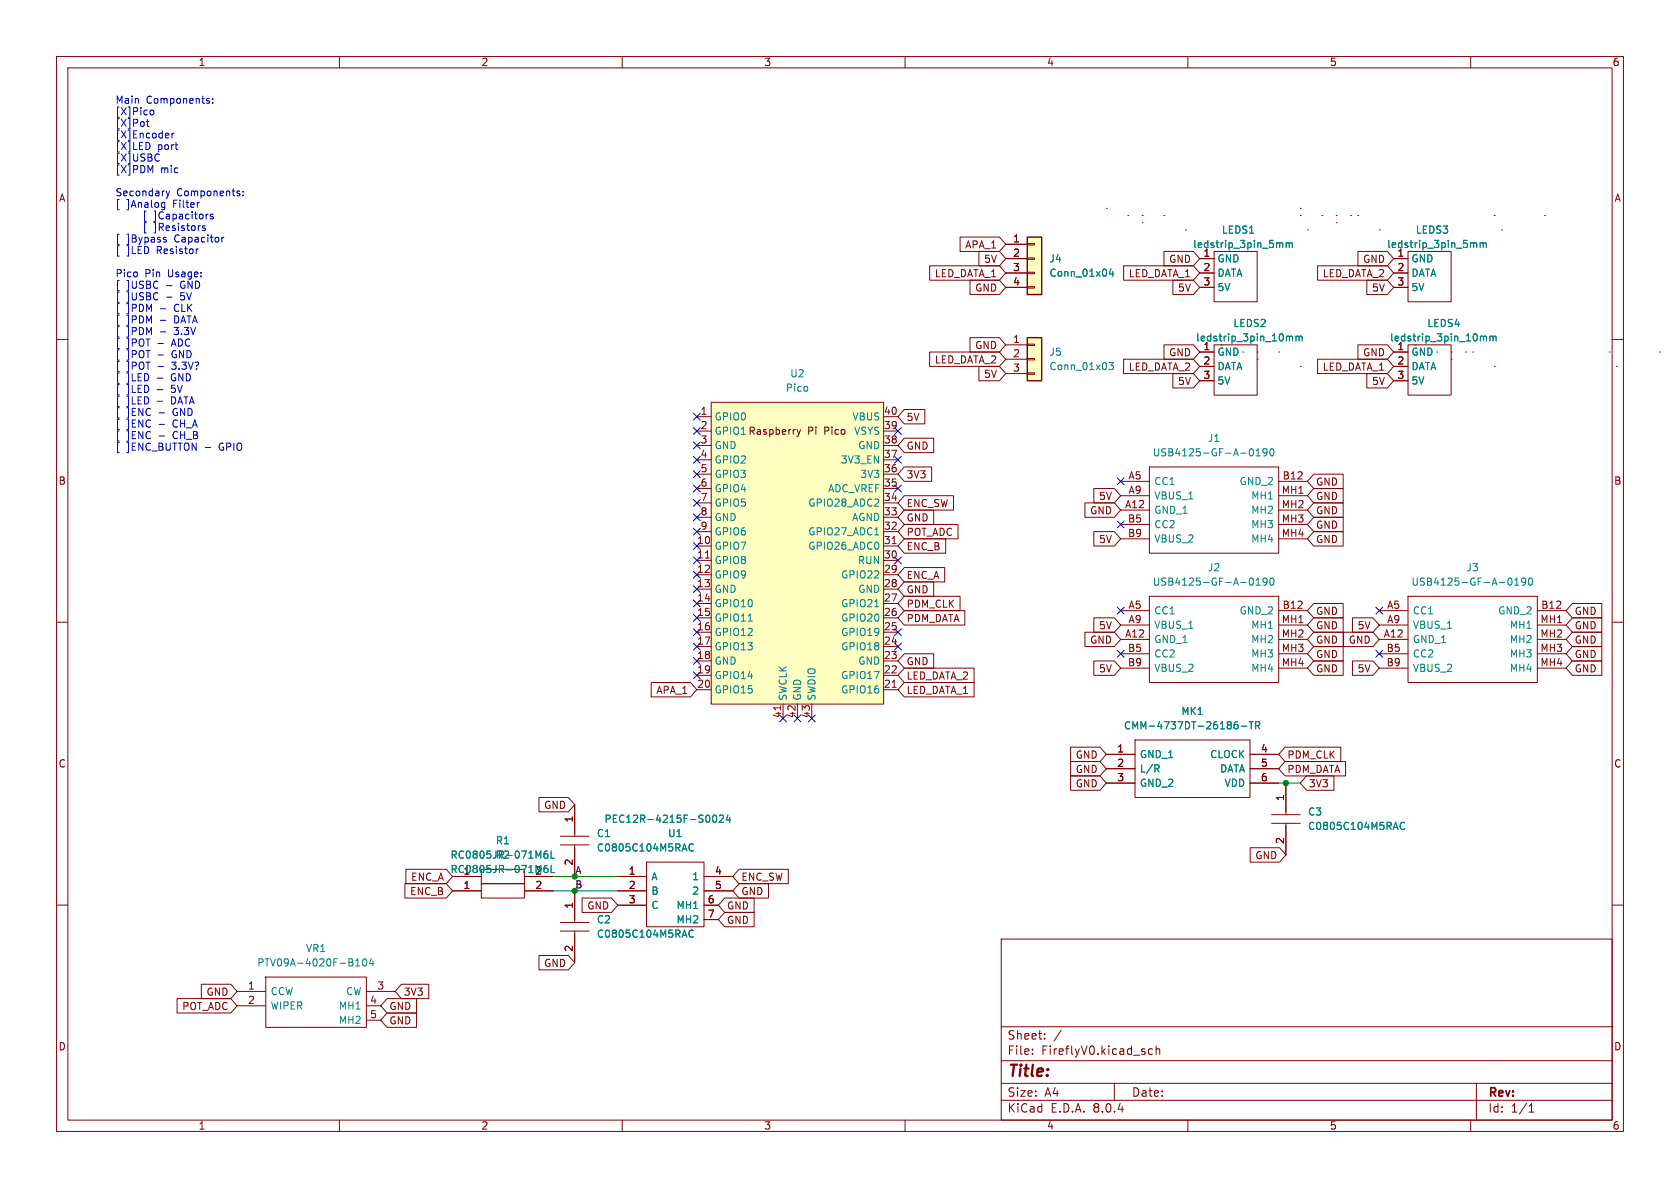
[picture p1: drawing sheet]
<svg xmlns="http://www.w3.org/2000/svg" width="297mm" height="210mm" viewBox="0 0 297 210" stroke-linecap="round" stroke-linejoin="round" font-family="sans-serif">
<g fill="none" stroke="#840000" stroke-width=".18">
<path d="M10 10h277v190h-277zM12 12h273v186h-273zM60 10v2M110 10v2M160 10v2M210 10v2M260 10v2M10 60h2M285 60h2M10 110h2M198.1 113h5.1M198.1 108h5.1"/>
<path d="M198.1 110.5h5.1M198.1 115.6h5.1M198.1 118.1h5.1M203.2 105.4h22.9v15.3h-22.9zM226.1 113h5M226.1 108h5M226.1 110.5h5M226.1 115.6h5M226.1 118.1h5M243.8 113h5.1M243.8 108h5.1M243.8 110.5h5.1"/>
<path d="M243.8 115.6h5.1M243.8 118.1h5.1M248.9 105.4h22.9v15.3h-22.9zM271.8 113h5.1M271.8 108h5.1M271.8 110.5h5.1M271.8 115.6h5.1M271.8 118.1h5.1M285 110h2M195.6 133.4h5.1M195.6 135.9h5.1M195.6 138.4h5.1"/>
<path d="M200.7 130.8h20.3v10.2h-20.3zM221 133.4h5.1M221 135.9h5.1M221 138.4h5.1M227.3 138.4v5.6M10 160h2M224.8 144h5.1M224.8 145.5h5.1M227.3 145.5v5.6M285 160h2M177 166h108v32h-108zM60 198v2"/>
<path d="M110 198v2M160 198v2M177 194.5h108M177 191.5h108M177 187.5h108M177 181.5h108M182.5 186.3v.1M182.5 185.5v.1M184.7 183.6v.1M184.7 182.8v.1M187.6 182.1l-1.3 2M197 191.5v3"/>
<path d="M203.7 185.5l-.4-.1-.3 .3v.4l.2 .2h.5M204.4 185.5l.2-.1 .4 .1v.9M204.4 184.9v1.5M210 198v2M260 198v2M261 191.5v6.5M270.3 196.6h.9M270.3 195.5l.4-.4v1.5"/>
</g>
<g fill="none" stroke="#008484" stroke-width=".18">
<path d="M221.2 102.2a.68 .68 0 0 1 .4 .6 .68 .68 0 0 1-.4 .6M222.1 103.4h.7M222.1 102.5l.3-.3v1.2M224 102.7l-.2 .3-.4-.1-.1-.2 .1-.5h.4l.1 .1a.84 .84 0 0 1-.3 1.1h-.2M224.6 102.3l.2-.1a.68 .68 0 0 1 .4 .6 .68 .68 0 0 1-.4 .6l-.2-.1-.1-.3zM266.9 102.2a.68 .68 0 0 1 .4 .6 .68 .68 0 0 1-.4 .6M267.8 103.4h.7M267.8 102.5l.4-.3v1.2M269.7 102.7l-.2 .3-.4-.1-.1-.2v-.3l.2-.2h.4l.1 .2a.84 .84 0 0 1-.3 1h-.3M270.4 102.2h.1a.68 .68 0 0 1 .5 .6 .68 .68 0 0 1-.5 .6 .85 .85 0 0 1-.1-1.2zM204.5 135.9l.4 .6M204.7 135.2l.2 .2-.1 .3-.1 .2"/>
<path d="M218.5 127.6h.3M218.7 128.1l.2 .2v.3l-.2 .2M219.4 128.4h1M220.8 127.6h.8M221.2 127.6v1.2M222 128.2h.6l.1-.2-.1-.3-.6-.1v1.2M222.3 128.2l.4 .6M248.3 145.5a.6 .6 0 0 0-.8 .4 .6 .6 0 0 0 .6 .7l.2-.1"/>
</g>
<path d="M181.6 59.7h2.5v7.6h-2.5z" fill="#ffffc2"/>
<path d="M177.8 61h3.8M177.8 63.5h3.8M177.8 66h3.8M181.6 65.9h1.3v.3h-1.3zM181.6 63.4h1.3v.2h-1.3zM181.6 60.8h1.3v.3h-1.3z" fill="none" stroke="#840000" stroke-width=".18"/>
<path d="M181.6 59.7h2.5v7.6h-2.5z" fill="none" stroke="#840000" stroke-width=".25"/>
<path d="M196.1 64.1h.7l-.4 .5 .4 .1v.5l-.2 .1-.5-.1" fill="none" stroke="#008484" stroke-width=".18"/>
<path d="M181.6 41.9h2.5v10.2h-2.5z" fill="#ffffc2"/>
<g fill="none" stroke="#840000" stroke-width=".18">
<path d="M195.6 36.8h.1M199.4 38.1h.1M201.9 39.4h.1M201.9 38.1h.1M205.7 38.1h.1M229.9 38.1h.1M229.9 36.8h.1M233.7 38.1h.1M236.2 39.4h.1M236.2 38.1h.1M238.8 38.1h.1M240 38.1h.1"/>
<path d="M264.2 38.1h.1M273 38.1h.1M177.8 43.2h3.8M177.8 45.7h3.8M177.8 48.3h3.8M177.8 50.8h3.8M181.6 50.7h1.3v.2h-1.3zM181.6 48.1h1.3v.3h-1.3zM181.6 45.6h1.3v.2h-1.3zM181.6 43.1h1.3v.2h-1.3zM209.5 40.6h.1M212.1 45.7h2.5"/>
<path d="M212.1 48.3h2.5M212.1 50.8h2.5M214.6 44.5h7.6v8.8h-7.6zM231.1 40.6h.1M243.8 40.6h.1M246.4 45.7h2.5M246.4 48.3h2.5M246.4 50.8h2.5M248.9 44.5h7.6v8.8h-7.6zM265.4 40.6h.1M212.1 62.2h2.5M212.1 64.8h2.5"/>
<path d="M212.1 67.3h2.5M214.6 61h7.6v8.9h-7.6zM219.7 62.2h.1M222.2 63.5h.1M222.2 62.2h.1M226.1 62.2h.1M229.9 64.8h.1M246.4 62.2h2.5M246.4 64.8h2.5M246.4 67.3h2.5M248.9 61h7.6v8.9h-7.6zM254 62.2h.1"/>
<path d="M256.5 63.5h.1M256.5 62.2h.1M259.1 62.2h.1M260.3 62.2h.1M264.2 64.8h.1M284.5 62.2h.1M285.7 64.8h.1M293.4 62.2h.1M198.1 90.2h5.1M198.1 85.1h5.1M198.1 87.6h5.1M198.1 92.7h5.1"/>
<path d="M198.1 95.3h5.1M203.2 82.6h22.9v15.2h-22.9zM226.1 90.2h5M226.1 85.1h5M226.1 87.6h5M226.1 92.7h5M226.1 95.3h5"/>
</g>
<path d="M181.6 41.9h2.5v10.2h-2.5z" fill="none" stroke="#840000" stroke-width=".25"/>
<g fill="none" stroke="#008484" stroke-width=".18">
<path d="M196.4 47.5l-.3 .9h.8M196.7 48v.8M226.2 43.1l.2-.2 .3 .1 .1 .8M227.4 43l.3-.1 .2 .2M227.4 42.9v.9M227.8 59.4l.2 .2M227.9 43.1l.2-.2 .3 .1 .1 .8M227.9 43.1v.7M228 59.6v.7M228 59.6l.1-.2 .3 .1 .1 .8M229.1 59.5l.4-.1 .2 .2M229.1 59.4v.9"/>
<path d="M229.7 59.6l.1-.2 .3 .1 .1 .8M229.7 59.6v.7M260.5 43.1l.2-.2 .3 .1 .1 .8M261.7 43l.3-.1 .2 .2M261.7 42.9v.9M261.9 59.4l.4 .2M262.2 43.1l.2-.2 .3 .1 .1 .8M262.2 43.1v.7M262.3 59.6l.1-.2 .3 .1 .1 .8M262.3 59.6v.7M263.4 59.5l.4-.1 .1 .2M263.4 59.4v.9"/>
<path d="M263.9 59.6l.2-.2 .3 .1 .1 .8M263.9 59.6v.7M221.2 79.3a.68 .68 0 0 1 .4 .7 .68 .68 0 0 1-.4 .6M222.1 79.7l.3-.4v1.3M224 79.9l-.2 .2-.4-.1-.1-.1 .1-.5 .4-.1 .1 .1a.84 .84 0 0 1-.3 1.2h-.2M224.6 79.4l.2-.1a.68 .68 0 0 1 .4 .7 .68 .68 0 0 1-.4 .6l-.2-.1-.1-.4zM222.1 80.6h.7"/>
</g>
<path d="M125.7 71.1h30.5v53.4h-30.5z" fill="#ffffc2"/>
<g fill="none" stroke="#840000" stroke-width=".18">
<path d="M164.3 47h12.4l1.1 1.3-1.1 1.2h-12.4zM169.7 41.9h7l1.1 1.3-1.1 1.3h-7zM171.5 49.5h5.2l1.1 1.3-1.1 1.3h-5.2zM171.5 59.7h5.2l1.1 1.3-1.1 1.2h-5.2zM173.1 44.4h3.6l1.1 1.3-1.1 1.3h-3.6zM177.8 45.7h3.8M177.8 48.3h3.8M177.8 50.8h3.8M177.8 43.2h3.8M198.6 47h12.4l1.1 1.3-1.1 1.2h-12.4zM205.8 44.4h5.2l1.1 1.3-1.1 1.3h-5.2zM207.3 49.5h3.7l1.1 1.3-1.1 1.3h-3.7z"/>
<path d="M212.1 45.7h2.5M212.1 48.3h2.5M212.1 50.8h2.5M232.9 47h12.4l1.1 1.3-1.1 1.2h-12.4zM240.1 44.4h5.2l1.1 1.3-1.1 1.3h-5.2zM241.6 49.5h3.7l1.1 1.3-1.1 1.3h-3.7zM246.4 45.7h2.5M246.4 48.3h2.5M246.4 50.8h2.5M123.2 73.7h2.5M123.2 76.2h2.5M123.2 78.7h2.5"/>
<path d="M125.7 71.1h30.5v53.4h-30.5zM140.9 75.9l.3 .9M141.2 76.8l-.3 .4M141.5 75.9l-.3 .9M156.2 73.7h2.5M156.2 76.2h2.5M156.2 78.7h2.5M159.9 72.4h3.6v2.5h-3.6l-1.2-1.2zM159.9 77.5h5.2v2.5h-5.2l-1.2-1.3zM164.3 62.2h12.4l1.1 1.3-1.1 1.3h-12.4zM173.1 64.8h3.6l1.1 1.2-1.1 1.3h-3.6zM198.6 63.5h12.4l1.1 1.3-1.1 1.2h-12.4z"/>
<path d="M205.8 61h5.2l1.1 1.2-1.1 1.3h-5.2zM207.3 66h3.7l1.1 1.3-1.1 1.3h-3.7zM212.1 62.2h2.5M212.1 64.8h2.5M212.1 67.3h2.5M232.9 63.5h12.4l1.1 1.3-1.1 1.2h-12.4zM240.1 61h5.2l1.1 1.2-1.1 1.3h-5.2zM241.6 66h3.7l1.1 1.3-1.1 1.3h-3.7zM246.4 62.2h2.5M246.4 64.8h2.5M246.4 67.3h2.5M123.2 96.5h2.5"/>
<path d="M123.2 99.1h2.5M123.2 94h2.5M123.2 91.4h2.5M123.2 88.9h2.5M123.2 86.4h2.5M123.2 83.8h2.5M123.2 81.3h2.5M124.7 98.6h.7M156.2 96.5h2.5M156.2 99.1h2.5M156.2 94h2.5M156.2 91.4h2.5"/>
<path d="M156.2 88.9h2.5M156.2 86.4h2.5M156.2 83.8h2.5M156.2 81.3h2.5M157.7 96.1h.7M159.9 92.7h9.5v2.6h-9.5l-1.2-1.3zM159.9 87.6h8.7v2.6h-8.7l-1.2-1.3zM159.9 90.2h5.2v2.5h-5.2l-1.2-1.3zM159.9 95.2h7.3v2.6h-7.3l-1.2-1.3zM159.9 82.5h4.8v2.6h-4.8l-1.2-1.3zM191.8 88.9h5.2l1.1 1.3-1.1 1.2h-5.2zM193.4 86.4h3.6l1.1 1.2-1.1 1.3h-3.6z"/>
<path d="M193.4 94h3.6l1.1 1.3-1.1 1.2h-3.6zM232.3 86.4h5.2v2.5h-5.2l-1.2-1.3zM232.3 83.8h5.2v2.6h-5.2l-1.2-1.3zM232.3 91.4h5.2v2.6h-5.2l-1.2-1.3zM232.3 88.9h5.2v2.5h-5.2l-1.2-1.2zM232.3 94h5.2v2.5h-5.2l-1.2-1.2zM123.2 101.6h2.5M123.2 104.1h2.5M123.2 106.7h2.5M123.2 109.2h2.5M123.2 111.8h2.5M123.2 114.3h2.5"/>
<path d="M123.2 116.8h2.5M123.2 119.4h2.5M156.2 101.6h2.5M156.2 104.1h2.5M156.2 106.7h2.5M156.2 109.2h2.5M156.2 111.8h2.5M156.2 114.3h2.5M156.2 116.8h2.5M156.2 119.4h2.5M159.9 102.9h5.2v2.5h-5.2l-1.2-1.3zM159.9 100.3h7.1v2.6h-7.1l-1.2-1.3z"/>
<path d="M159.9 107.9h10.7v2.6h-10.7l-1.2-1.3zM159.9 115.6h5.2v2.5h-5.2l-1.2-1.3zM159.9 118.1h12.3v2.6h-12.3l-1.2-1.3zM159.9 105.4h9.8v2.6h-9.8l-1.2-1.3zM191.8 111.8h5.2l1.1 1.2-1.1 1.3h-5.2zM193.4 109.2h3.6l1.1 1.3-1.1 1.3h-3.6zM193.4 116.8h3.6l1.1 1.3-1.1 1.3h-3.6zM232.3 114.3h5.2v2.5h-5.2l-1.2-1.2zM232.3 109.2h5.2v2.6h-5.2l-1.2-1.3zM232.3 111.8h5.2v2.5h-5.2l-1.2-1.3zM232.3 106.7h5.2v2.5h-5.2l-1.2-1.2zM232.3 116.8h5.2v2.6h-5.2l-1.2-1.3z"/>
<path d="M237.5 111.8h5.2l1.1 1.2-1.1 1.3h-5.2zM239.1 116.8h3.6l1.1 1.3-1.1 1.3h-3.6zM239.1 109.2h3.6l1.1 1.3-1.1 1.3h-3.6zM278 111.8h5.2v2.5h-5.2l-1.1-1.3zM278 106.7h5.2v2.5h-5.2l-1.1-1.2zM278 114.3h5.2v2.5h-5.2l-1.1-1.2zM278 109.2h5.2v2.6h-5.2l-1.1-1.3zM278 116.8h5.2v2.6h-5.2l-1.1-1.3zM115.1 120.6h7l1.1 1.3-1.1 1.3h-7zM123.2 121.9h2.5M138 124.8v.7M138.4 124.5v2.5"/>
<path d="M141 124.5v2.5M143.5 124.5v2.5M156.2 121.9h2.5M157.7 121.5h.7M159.9 120.6h12.3v2.6h-12.3l-1.2-1.3zM189.3 134.6h5.2l1.1 1.3-1.1 1.3h-5.2zM189.3 137.2h5.2l1.1 1.2-1.1 1.3h-5.2zM189.3 132.1h5.2l1.1 1.3-1.1 1.2h-5.2zM195.6 133.4h5.1M195.6 135.9h5.1M195.6 138.4h5.1M221 133.4h5.1"/>
<path d="M221 135.9h5.1M221 138.4h5.1M227.2 134.6h10.7v2.6h-10.7l-1.1-1.3zM227.2 132.1h9.8v2.5h-9.8l-1.1-1.2zM227.3 138.4v5.1M231 137.2h4.8v2.5h-4.8l-1.1-1.3zM71.6 156.2h7.3l1.1 1.3-1.1 1.3h-7.3zM71.8 153.7h7.1l1.1 1.2-1.1 1.3h-7.1zM80 157.5h5.1M80 154.9h5.1M85.1 156.2h7.6v2.6h-7.6zM85.1 153.7h7.6v2.5h-7.6z"/>
<path d="M92.7 157.5h5.1M92.7 154.9h5.1M95.3 141h5.2l1.1 1.2-1.1 1.3h-5.2zM99.1 147.8h5M99.1 149.4h5M101.6 142.2v5.6M101.6 149.4v5.5M101.6 157.5v5.6M102.9 158.7h5.2l1.1 1.3-1.1 1.3h-5.2zM109.2 157.5h5.1M109.2 154.9h5.1M114.3 152.4h10.2v11.4h-10.2z"/>
<path d="M124.5 157.5h5M124.5 154.9h5M128.1 158.7h5.2v2.6h-5.2l-1.1-1.3zM130.7 156.2h5.2v2.6h-5.2l-1.2-1.3zM130.7 153.7h8.7v2.5h-8.7l-1.2-1.3zM221 149.9h5.2l1.1 1.2-1.1 1.3h-5.2zM227.3 146.1v5M31.3 176.5h9.5l1.1 1.3-1.1 1.3h-9.5zM35.6 174h5.2l1.1 1.3-1.1 1.2h-5.2zM41.9 175.3h5.1M41.9 177.8h5.1M47 172.7h17.8v8.9h-17.8z"/>
<path d="M64.8 175.3h5M64.8 177.8h2.5M68.4 179.1h5.2v2.5h-5.2l-1.1-1.3zM68.4 176.5h5.2v2.6h-5.2l-1.1-1.3zM71 174h4.8v2.5h-4.8l-1.2-1.2zM95.3 168.9h5.2l1.1 1.3-1.1 1.3h-5.2zM99.1 163.1h5M99.1 164.6h5M101.6 164.6v5.6M109.2 160h5.1M124.5 160h2.5M124.5 162.6h2.5"/>
<path d="M128.1 161.3h5.2v2.5h-5.2l-1.1-1.2zM64.8 180.3h2.5"/>
</g>
<g fill="none" stroke="#008484" stroke-width=".18">
<path d="M196.4 47.5l-.3 .9h.8M196.7 48v.8M226.2 43.1l.2-.2 .3 .1 .1 .8M227.4 43l.3-.1 .2 .2M227.4 42.9v.9M227.8 59.4l.2 .2M227.9 43.1l.2-.2 .3 .1 .1 .8M227.9 43.1v.7M228 59.6l.1-.2 .3 .1 .1 .8M228 59.6v.7M229.1 59.5l.4-.1 .2 .2M229.1 59.4v.9"/>
<path d="M229.7 59.6l.1-.2 .3 .1 .1 .8M229.7 59.6v.7M260.5 43.1l.2-.2 .3 .1 .1 .8M261.7 43l.3-.1 .2 .2M261.7 42.9v.9M261.9 59.4l.4 .2M262.2 43.1l.2-.2 .3 .1 .1 .8M262.2 43.1v.7M262.3 59.6l.1-.2 .3 .1 .1 .8M262.3 59.6v.7M263.4 59.5l.4-.1 .1 .2M263.4 59.4v.9"/>
<path d="M263.9 59.6l.2-.2 .3 .1 .1 .8M263.9 59.6v.7M154.6 94.6h.8M132.3 109.8h.7M154.6 107.3h.8M204.5 135.9l.4 .6M204.7 135.2l.2 .2-.1 .3-.1 .2M218.5 127.6h.3M218.7 128.1l.2 .2v.3l-.2 .2M219.4 128.4h1M220.8 127.6h.8M221.2 127.6v1.2"/>
<path d="M222 128.2h.6l.1-.2-.1-.3-.6-.1v1.2M222.3 128.2l.4 .6M96.8 153h-.4a.85 .85 0 0 0 0 1.2l.4-.1 .1-.4-.3-.2h-.3l-.1 .2M96.8 150.4l-.4 .1a.85 .85 0 0 0 0 1.2l.4-.1 .1-.4-.3-.3-.3 .1-.1 .2M97.4 153v1.2h.6M97.4 150.4v1.3h.6M122.6 149.3a.6 .6 0 0 0-.9 .4 .6 .6 0 0 0 .6 .7l.3-.1M126.1 144.2l.2-.1a.68 .68 0 0 1 .4 .6 .68 .68 0 0 1-.4 .7l-.2-.2-.1-.3zM127.2 144.2l.5-.1 .2 .4-.8 .9h.8M128.7 144l-.3 .9h.8M129 144.5v.9M248.3 145.5a.6 .6 0 0 0-.8 .4 .6 .6 0 0 0 .6 .7l.2-.1"/>
<path d="M62.9 169.9l.4-.4v1.3M62.9 170.8h.7M64.2 169.6l.2-.1a.68 .68 0 0 1 .4 .6 .68 .68 0 0 1-.4 .7l-.2-.2-.1-.3zM65.6 169.4l-.3 .9h.8M65.9 169.9v.9M122.6 164.5a.6 .6 0 0 0-.9 .5 .6 .6 0 0 0 .6 .7l.3-.1"/>
</g>
<g fill="none" stroke="#0000c2" stroke-width=".18">
<path d="M26.6 19.6l.2-.1 .3 .1 .1 .5-.1 .1-.3 .1-.2-.1zM36.7 17.8l.3 .1 .1 .2-.2 .2h-.3M36.7 17.4l.3 .1M37.6 18.1v.2M37.6 17.5v.1M25.6 37.3v1.8h.3M25.9 21.5h.4M25.9 39.4h-.3v1.8M26 21.1v1.1l.3 .1M26.5 25.5v.4l-.1 .4M26.6 30.2l.4-.9v1.2M28.2 28.4l-.3 .1"/>
<path d="M28.8 35.8l.3 .1M29.1 35.8v1.2M29.1 36.6l-.3 .1M29.4 33.8l.3 .8M29.7 23.5l.2 .3-.7 .2M29.7 34.6l-.3 .4M29.8 24.3l-.1 .1M30 33.8l-.3 .8M30.4 23.5v.9M30.8 23.5l-.4 .3M36.3 40l-.3-.1-.2 .2v.2l.5 .1v.3h-.5M36.8 37.9h-.2"/>
<path d="M37.7 37.9h-.3l-.2 .1v.2l.5 .1v.3h-.5M42.1 34.2l.3 .1v.1l-.1 .2h-.3M42.1 33.8h.3M43 34.5v.1M43 33.8v.2M29.1 42.4h.3v.2l-.2 .2h-.2M29.1 41.9l.3 .1M35.1 44l-.3 .1M39.2 41.9v.9M39.6 41.9l-.4 .3"/>
</g>
<path d="M226.1 138.4h3.8M97.8 157.5h11.4M97.8 154.9h11.4" fill="none" stroke="#008400" stroke-width=".18"/>
<g fill="none" stroke="#000084" stroke-width=".18">
<path d="M122.6 78.1l1.2 1.2M122.6 75.6l1.2 1.2M122.6 73.1l1.2 1.2M123.8 78.1l-1.2 1.2M123.8 75.6l-1.2 1.2M123.8 73.1l-1.2 1.2M158.1 75.6l1.3 1.2M159.4 75.6l-1.3 1.2M122.6 83.2l1.2 1.2M122.6 80.7l1.2 1.2M122.6 93.4l1.2 1.2M122.6 85.8l1.2 1.2"/>
<path d="M122.6 98.5l1.2 1.2M122.6 88.3l1.2 1.2M122.6 90.8l1.2 1.2M122.6 95.9l1.2 1.2M123.8 83.2l-1.2 1.2M123.8 80.7l-1.2 1.2M123.8 93.4l-1.2 1.2M123.8 85.8l-1.2 1.2M123.8 98.5l-1.2 1.2M123.8 88.3l-1.2 1.2M123.8 90.8l-1.2 1.2M123.8 95.9l-1.2 1.2"/>
<path d="M158.1 80.7l1.3 1.2M158.1 98.5l1.3 1.2M158.1 85.8l1.3 1.2M159.4 80.7l-1.3 1.2M159.4 98.5l-1.3 1.2M159.4 85.8l-1.3 1.2M197.5 92.1l1.2 1.2M197.5 84.5l1.2 1.2M198.7 92.1l-1.2 1.2M198.7 84.5l-1.2 1.2M122.6 101l1.2 1.2M122.6 118.8l1.2 1.2"/>
<path d="M122.6 116.2l1.2 1.2M122.6 106.1l1.2 1.2M122.6 103.5l1.2 1.2M122.6 111.2l1.2 1.2M122.6 108.6l1.2 1.2M122.6 113.7l1.2 1.2M123.8 116.2l-1.2 1.2M123.8 111.2l-1.2 1.2M123.8 101l-1.2 1.2M123.8 118.8l-1.2 1.2M123.8 106.1l-1.2 1.2M123.8 103.5l-1.2 1.2"/>
<path d="M123.8 108.6l-1.2 1.2M123.8 113.7l-1.2 1.2M158.1 113.7l1.3 1.2M158.1 111.2l1.3 1.2M159.4 113.7l-1.3 1.2M159.4 111.2l-1.3 1.2M197.5 107.3l1.2 1.3M197.5 115l1.2 1.2M198.7 107.3l-1.2 1.3M198.7 115l-1.2 1.2M243.2 115l1.2 1.2M243.2 107.3l1.2 1.3"/>
<path d="M244.4 115l-1.2 1.2M244.4 107.3l-1.2 1.3M137.8 126.4l1.2 1.2M139 126.4l-1.2 1.2M140.4 126.4l1.2 1.2M141.6 126.4l-1.2 1.2M142.9 126.4l1.2 1.2M144.1 126.4l-1.2 1.2"/>
</g>
<g fill="#008400" stroke="#008400" stroke-width=".18">
<circle cx="101.6" cy="157.5" r=".46"/>
<circle cx="101.6" cy="154.9" r=".46"/>
<circle cx="227.3" cy="138.4" r=".46"/>
</g>
<text font-size="2.8" fill="#840000" x="178" y="190.9">Title:</text>
<g font-size="2.1" fill="#840000">
<text x="178" y="184">Sheet:</text>
<text x="178" y="186.7">File:</text>
<text x="184.1" y="186.7">FireflyV0.kicad_sch</text>
<text x="178" y="196.9">KiCad</text>
<text x="178" y="194.1">Size:</text>
<text x="184.7" y="194.1">A4</text>
<text x="185.7" y="196.9">E.D.A.</text>
<text x="193.3" y="196.9">8.0.4</text>
<text x="200" y="194.1">Date:</text>
<text x="263" y="194.3">Rev:</text>
<text x="263" y="196.9">Id:</text>
<text x="267.1" y="196.9">1/1</text>
</g>
<g font-size="1.8" fill="#840000">
<text x="35" y="11.9">1</text>
<text x="85" y="11.9">2</text>
<text x="135" y="11.9">3</text>
<text x="185" y="11.9">4</text>
<text x="235" y="11.9">5</text>
<text x="285" y="11.9">6</text>
<text x="10.3" y="35.9">A</text>
<text x="285.3" y="35.9">A</text>
<text x="170.5" y="44.1">APA_1</text>
<text x="173.9" y="46.7">5V</text>
<text x="179" y="42.9">1</text>
<text x="179" y="45.5">2</text>
<text x="206.6" y="46.7">GND</text>
<text x="212.7" y="45.5">1</text>
<text x="240.9" y="46.7">GND</text>
<text x="246.9" y="45.5">1</text>
<text x="165.2" y="49.2">LED_DATA_1</text>
<text x="172.3" y="51.8">GND</text>
<text x="179" y="48">3</text>
<text x="179" y="50.5">4</text>
<text x="199.5" y="49.2">LED_DATA_1</text>
<text x="208.2" y="51.8">5V</text>
<text x="212.7" y="48">2</text>
<text x="212.7" y="50.5">3</text>
<text x="233.7" y="49.2">LED_DATA_2</text>
<text x="242.4" y="51.8">5V</text>
<text x="246.9" y="48">2</text>
<text x="246.9" y="50.5">3</text>
<text x="165.2" y="64.5">LED_DATA_2</text>
<text x="172.3" y="61.9">GND</text>
<text x="179" y="60.7">1</text>
<text x="179" y="63.2">2</text>
<text x="179" y="65.8">3</text>
<text x="199.5" y="65.7">LED_DATA_2</text>
<text x="206.6" y="63.2">GND</text>
<text x="212.7" y="62">1</text>
<text x="212.7" y="64.5">2</text>
<text x="233.7" y="65.7">LED_DATA_1</text>
<text x="240.9" y="63.2">GND</text>
<text x="246.9" y="62">1</text>
<text x="246.9" y="64.5">2</text>
<text x="173.9" y="67">5V</text>
<text x="208.2" y="68.3">5V</text>
<text x="212.7" y="67.1">3</text>
<text x="242.4" y="68.3">5V</text>
<text x="246.9" y="67.1">3</text>
<text x="123.8" y="73.4">1</text>
<text x="123.8" y="75.9">2</text>
<text x="142.8" y="77.1">Pi</text>
<text x="145.8" y="77.1">Pico</text>
<text x="156.2" y="75.9">39</text>
<text x="156.2" y="73.4">40</text>
<text x="160.2" y="74.6">5V</text>
<text x="123.8" y="78.5">3</text>
<text x="123.8" y="81">4</text>
<text x="123.8" y="83.6">5</text>
<text x="156.2" y="83.6">36</text>
<text x="156.2" y="81">37</text>
<text x="156.2" y="78.5">38</text>
<text x="160.2" y="79.7">GND</text>
<text x="10.3" y="85.9">B</text>
<text x="123.8" y="86.1">6</text>
<text x="123.8" y="88.6">7</text>
<text x="156.2" y="88.6">34</text>
<text x="156.2" y="86.1">35</text>
<text x="160.2" y="89.9">ENC_SW</text>
<text x="160.2" y="84.8">3V3</text>
<text x="194.2" y="88.6">5V</text>
<text x="198.8" y="89.9">A12</text>
<text x="199.4" y="84.8">A5</text>
<text x="199.4" y="87.4">A9</text>
<text x="226.5" y="87.4">MH1</text>
<text x="226.5" y="89.9">MH2</text>
<text x="226.7" y="84.8">B12</text>
<text x="232.6" y="88.6">GND</text>
<text x="232.6" y="86">GND</text>
<text x="285.3" y="85.9">B</text>
<text x="123.8" y="91.2">8</text>
<text x="123.8" y="93.7">9</text>
<text x="156.2" y="93.7">32</text>
<text x="156.2" y="91.2">33</text>
<text x="160.2" y="94.9">POT_ADC</text>
<text x="160.2" y="92.4">GND</text>
<text x="192.6" y="91.1">GND</text>
<text x="199.3" y="92.5">B5</text>
<text x="199.3" y="95">B9</text>
<text x="226.5" y="92.5">MH3</text>
<text x="226.5" y="95">MH4</text>
<text x="232.6" y="93.7">GND</text>
<text x="232.6" y="91.1">GND</text>
<text x="123.1" y="96.3">10</text>
<text x="123.1" y="98.8">11</text>
<text x="123.1" y="101.3">12</text>
<text x="156.2" y="101.3">29</text>
<text x="156.2" y="98.8">30</text>
<text x="156.2" y="96.3">31</text>
<text x="160.2" y="97.5">ENC_B</text>
<text x="194.2" y="96.2">5V</text>
<text x="232.6" y="96.2">GND</text>
<text x="123.1" y="103.9">13</text>
<text x="123.1" y="106.4">14</text>
<text x="156.2" y="106.4">27</text>
<text x="156.2" y="103.9">28</text>
<text x="160.2" y="105.1">GND</text>
<text x="160.2" y="102.6">ENC_A</text>
<text x="160.2" y="107.6">PDM_CLK</text>
<text x="199.4" y="107.7">A5</text>
<text x="226.7" y="107.7">B12</text>
<text x="245.1" y="107.7">A5</text>
<text x="272.4" y="107.7">B12</text>
<text x="123.1" y="109">15</text>
<text x="123.1" y="111.5">16</text>
<text x="156.2" y="111.5">25</text>
<text x="156.2" y="109">26</text>
<text x="160.2" y="110.2">PDM_DATA</text>
<text x="192.6" y="114">GND</text>
<text x="194.2" y="111.4">5V</text>
<text x="198.8" y="112.8">A12</text>
<text x="199.4" y="110.2">A9</text>
<text x="226.5" y="110.2">MH1</text>
<text x="226.5" y="112.8">MH2</text>
<text x="232.6" y="111.4">GND</text>
<text x="232.6" y="114">GND</text>
<text x="232.6" y="108.9">GND</text>
<text x="238.3" y="114">GND</text>
<text x="239.9" y="111.4">5V</text>
<text x="244.5" y="112.8">A12</text>
<text x="245.1" y="110.2">A9</text>
<text x="272.2" y="110.2">MH1</text>
<text x="272.2" y="112.8">MH2</text>
<text x="278.3" y="114">GND</text>
<text x="278.3" y="108.9">GND</text>
<text x="278.3" y="111.4">GND</text>
<text x="123.1" y="114">17</text>
<text x="123.1" y="116.6">18</text>
<text x="123.1" y="119.1">19</text>
<text x="156.2" y="119.1">22</text>
<text x="156.2" y="116.6">23</text>
<text x="156.2" y="114">24</text>
<text x="160.2" y="117.8">GND</text>
<text x="194.2" y="119.1">5V</text>
<text x="199.3" y="115.3">B5</text>
<text x="199.3" y="117.9">B9</text>
<text x="226.5" y="115.3">MH3</text>
<text x="226.5" y="117.9">MH4</text>
<text x="232.6" y="116.5">GND</text>
<text x="232.6" y="119.1">GND</text>
<text x="239.9" y="119.1">5V</text>
<text x="245" y="115.3">B5</text>
<text x="245" y="117.9">B9</text>
<text x="272.2" y="115.3">MH3</text>
<text x="272.2" y="117.9">MH4</text>
<text x="278.3" y="116.5">GND</text>
<text x="278.3" y="119.1">GND</text>
<text x="115.9" y="122.9">APA_1</text>
<text x="123.1" y="121.7">20</text>
<text x="156.2" y="121.7">21</text>
<text x="160.2" y="120.3">LED_DATA_2</text>
<text x="160.2" y="122.9">LED_DATA_1</text>
<text x="138.2" y="127" transform="rotate(-90 138.2 127)">41</text>
<text x="140.7" y="127" transform="rotate(-90 140.7 127)">42</text>
<text x="143.3" y="127" transform="rotate(-90 143.3 127)">43</text>
<text x="10.3" y="135.9">C</text>
<text x="190.1" y="136.8">GND</text>
<text x="190.1" y="134.3">GND</text>
<text x="197.4" y="133.1">1</text>
<text x="197.4" y="135.6">2</text>
<text x="222.8" y="133.1">4</text>
<text x="222.8" y="135.6">5</text>
<text x="227.5" y="136.8">PDM_DATA</text>
<text x="227.5" y="134.3">PDM_CLK</text>
<text x="285.3" y="135.9">C</text>
<text x="96.1" y="143.2">GND</text>
<text x="190.1" y="139.4">GND</text>
<text x="197.4" y="138.2">3</text>
<text x="222.8" y="138.2">6</text>
<text x="227.1" y="141.7" transform="rotate(-90 227.1 141.7)">1</text>
<text x="231.3" y="139.4">3V3</text>
<text x="101.3" y="145.5" transform="rotate(-90 101.3 145.5)">1</text>
<text x="227.1" y="149.3" transform="rotate(-90 227.1 149.3)">2</text>
<text x="72.6" y="155.9">ENC_A</text>
<text x="101.3" y="153.1" transform="rotate(-90 101.3 153.1)">2</text>
<text x="111.1" y="154.7">1</text>
<text x="126.3" y="154.7">4</text>
<text x="131" y="155.9">ENC_SW</text>
<text x="221.8" y="152.1">GND</text>
<text x="72.4" y="158.4">ENC_B</text>
<text x="81.8" y="157.2">1</text>
<text x="94.5" y="157.2">2</text>
<text x="101.3" y="160.7" transform="rotate(-90 101.3 160.7)">1</text>
<text x="103.7" y="161">GND</text>
<text x="111.1" y="157.2">2</text>
<text x="111.1" y="159.8">3</text>
<text x="125" y="159.8">6</text>
<text x="126.3" y="157.2">5</text>
<text x="128.4" y="161">GND</text>
<text x="131" y="158.4">GND</text>
<text x="125" y="162.3">7</text>
<text x="128.4" y="163.5">GND</text>
<text x="96.1" y="171.1">GND</text>
<text x="101.3" y="168.3" transform="rotate(-90 101.3 168.3)">2</text>
<text x="32.1" y="178.8">POT_ADC</text>
<text x="36.4" y="176.2">GND</text>
<text x="43.7" y="175">1</text>
<text x="43.7" y="177.5">2</text>
<text x="65.3" y="177.5">4</text>
<text x="66.6" y="175">3</text>
<text x="68.7" y="178.8">GND</text>
<text x="71.3" y="176.2">3V3</text>
<text x="10.3" y="185.9">D</text>
<text x="65.3" y="180.1">5</text>
<text x="68.7" y="181.3">GND</text>
<text x="285.3" y="185.9">D</text>
<text x="35" y="199.9">1</text>
<text x="85" y="199.9">2</text>
<text x="135" y="199.9">3</text>
<text x="185" y="199.9">4</text>
<text x="235" y="199.9">5</text>
<text x="285" y="199.9">6</text>
</g>
<g font-size="1.8" fill="#0000c2">
<text x="20.3" y="18.4">Main</text>
<text x="20.3" y="20.5">[X]Pico</text>
<text x="20.3" y="22.5">[X]Pot</text>
<text x="25.8" y="18.4">Components:</text>
<text x="20.3" y="24.6">[X]Encoder</text>
<text x="20.3" y="26.6">[X]LED</text>
<text x="20.3" y="28.6">[X]USBC</text>
<text x="27.8" y="26.6">port</text>
<text x="20.3" y="30.7">[X]PDM</text>
<text x="20.3" y="34.8">Secondary</text>
<text x="28.4" y="30.7">mic</text>
<text x="31.2" y="34.8">Components:</text>
<text x="20.3" y="36.8">[</text>
<text x="20.3" y="40.9">[</text>
<text x="22.3" y="36.8">]Analog</text>
<text x="27.1" y="38.9">]Capacitors</text>
<text x="27.1" y="40.9">]Resistors</text>
<text x="30.7" y="36.8">Filter</text>
<text x="20.3" y="43">[</text>
<text x="20.3" y="45">[</text>
<text x="22.3" y="43">]Bypass</text>
<text x="22.3" y="45">]LED</text>
<text x="27.8" y="45">Resistor</text>
<text x="30.9" y="43">Capacitor</text>
<text x="20.3" y="49.1">Pico</text>
<text x="20.3" y="51.1">[</text>
<text x="20.3" y="53.2">[</text>
<text x="22.3" y="51.1">]USBC</text>
<text x="22.3" y="53.2">]USBC</text>
<text x="25.6" y="49.1">Pin</text>
<text x="29.4" y="51.1">-</text>
<text x="29.4" y="53.2">-</text>
<text x="29.8" y="49.1">Usage:</text>
<text x="32.2" y="51.1">GND</text>
<text x="32.2" y="53.2">5V</text>
<text x="20.3" y="55.2">[</text>
<text x="20.3" y="57.3">[</text>
<text x="20.3" y="59.3">[</text>
<text x="22.3" y="55.2">]PDM</text>
<text x="22.3" y="57.3">]PDM</text>
<text x="22.3" y="59.3">]PDM</text>
<text x="28.3" y="55.2">-</text>
<text x="28.3" y="57.3">-</text>
<text x="28.3" y="59.3">-</text>
<text x="31.1" y="55.2">CLK</text>
<text x="31.1" y="57.3">DATA</text>
<text x="31.1" y="59.3">3.3V</text>
<text x="20.3" y="61.4">[</text>
<text x="20.3" y="63.4">[</text>
<text x="20.3" y="65.4">[</text>
<text x="22.3" y="61.4">]POT</text>
<text x="22.3" y="63.4">]POT</text>
<text x="22.3" y="65.4">]POT</text>
<text x="27.9" y="61.4">-</text>
<text x="27.9" y="63.4">-</text>
<text x="27.9" y="65.4">-</text>
<text x="30.7" y="61.4">ADC</text>
<text x="30.7" y="63.4">GND</text>
<text x="30.7" y="65.4">3.3V?</text>
<text x="20.3" y="67.5">[</text>
<text x="20.3" y="69.5">[</text>
<text x="20.3" y="71.6">[</text>
<text x="22.3" y="67.5">]LED</text>
<text x="22.3" y="69.5">]LED</text>
<text x="22.3" y="71.6">]LED</text>
<text x="27.8" y="67.5">-</text>
<text x="27.8" y="69.5">-</text>
<text x="27.8" y="71.6">-</text>
<text x="30.5" y="67.5">GND</text>
<text x="30.5" y="69.5">5V</text>
<text x="30.5" y="71.6">DATA</text>
<text x="20.3" y="73.6">[</text>
<text x="20.3" y="75.7">[</text>
<text x="20.3" y="77.7">[</text>
<text x="22.3" y="73.6">]ENC</text>
<text x="22.3" y="75.7">]ENC</text>
<text x="22.3" y="77.7">]ENC</text>
<text x="28.1" y="73.6">-</text>
<text x="28.1" y="75.7">-</text>
<text x="28.1" y="77.7">-</text>
<text x="30.8" y="73.6">GND</text>
<text x="30.8" y="75.7">CH_A</text>
<text x="30.8" y="77.7">CH_B</text>
<text x="20.3" y="79.8">[</text>
<text x="22.3" y="79.8">]ENC_BUTTON</text>
<text x="36.3" y="79.8">-</text>
<text x="39" y="79.8">GPIO</text>
</g>
<g font-size="1.8" fill="#008484">
<text x="215.9" y="41.5">LEDS1</text>
<text x="250.2" y="41.5">LEDS3</text>
<text x="185.4" y="46.6">J4</text>
<text x="210.8" y="44">ledstrip_3pin_5mm</text>
<text x="215.1" y="46.6">GND</text>
<text x="245.1" y="44">ledstrip_3pin_5mm</text>
<text x="249.4" y="46.6">GND</text>
<text x="185.4" y="49.1">Conn_01x04</text>
<text x="215.1" y="49.1">DATA</text>
<text x="215.1" y="51.7">5V</text>
<text x="249.4" y="49.1">DATA</text>
<text x="249.4" y="51.7">5V</text>
<text x="217.9" y="58">LEDS2</text>
<text x="252.2" y="58">LEDS4</text>
<text x="185.4" y="63.1">J5</text>
<text x="185.4" y="65.6">Conn_01x03</text>
<text x="211.4" y="60.6">ledstrip_3pin_10mm</text>
<text x="215.1" y="63.1">GND</text>
<text x="215.1" y="65.6">DATA</text>
<text x="245.6" y="60.6">ledstrip_3pin_10mm</text>
<text x="249.4" y="63.1">GND</text>
<text x="249.4" y="65.6">DATA</text>
<text x="138.8" y="69.4">Pico</text>
<text x="139.6" y="66.9">U2</text>
<text x="215.1" y="68.2">5V</text>
<text x="249.4" y="68.2">5V</text>
<text x="126.2" y="74.5">GPIO0</text>
<text x="126.2" y="77.1">GPIO1 Raspberry</text>
<text x="150.6" y="74.5">VBUS</text>
<text x="150.9" y="77.1">VSYS</text>
<text x="126.2" y="79.6">GND</text>
<text x="126.2" y="82.1">GPIO2</text>
<text x="148.5" y="82.1">3V3_EN</text>
<text x="151.6" y="79.6">GND</text>
<text x="203.7" y="80.9">USB4125-GF-A-0190</text>
<text x="213.4" y="78.3">J1</text>
<text x="126.2" y="84.7">GPIO3</text>
<text x="126.2" y="87.2">GPIO4</text>
<text x="126.2" y="89.8">GPIO5</text>
<text x="142.8" y="89.8">GPIO28_ADC2</text>
<text x="146.3" y="87.2">ADC_VREF</text>
<text x="152" y="84.7">3V3</text>
<text x="204" y="86">CC1</text>
<text x="204" y="88.5">VBUS_1</text>
<text x="219" y="86">GND_2</text>
<text x="221.1" y="88.5">MH1</text>
<text x="126.2" y="92.3">GND</text>
<text x="126.2" y="94.8">GPIO6</text>
<text x="142.8" y="94.8">GPIO27_ADC1</text>
<text x="150.5" y="92.3">AGND</text>
<text x="204" y="91">GND_1</text>
<text x="204" y="93.6">CC2</text>
<text x="221.1" y="91">MH2</text>
<text x="221.1" y="93.6">MH3</text>
<text x="126.2" y="97.4">GPIO7</text>
<text x="126.2" y="99.9">GPIO8</text>
<text x="142.8" y="97.4">GPIO26_ADC0</text>
<text x="151.6" y="99.9">RUN</text>
<text x="204" y="96.1">VBUS_2</text>
<text x="213.4" y="101.2">J2</text>
<text x="221.1" y="96.1">MH4</text>
<text x="259.2" y="101.2">J3</text>
<text x="126.2" y="102.5">GPIO9</text>
<text x="126.2" y="105">GND</text>
<text x="126.2" y="107.5">GPIO10</text>
<text x="148.6" y="107.5">GPIO21</text>
<text x="148.6" y="102.5">GPIO22</text>
<text x="151.6" y="105">GND</text>
<text x="203.7" y="103.7">USB4125-GF-A-0190</text>
<text x="249.4" y="103.7">USB4125-GF-A-0190</text>
<text x="126.2" y="110.1">GPIO11</text>
<text x="126.2" y="112.6">GPIO12</text>
<text x="148.6" y="112.6">GPIO19</text>
<text x="148.6" y="110.1">GPIO20</text>
<text x="204" y="113.9">GND_1</text>
<text x="204" y="108.8">CC1</text>
<text x="204" y="111.4">VBUS_1</text>
<text x="219" y="108.8">GND_2</text>
<text x="221.1" y="111.4">MH1</text>
<text x="221.1" y="113.9">MH2</text>
<text x="249.7" y="113.9">GND_1</text>
<text x="249.7" y="108.8">CC1</text>
<text x="249.7" y="111.4">VBUS_1</text>
<text x="264.8" y="108.8">GND_2</text>
<text x="266.8" y="111.4">MH1</text>
<text x="266.8" y="113.9">MH2</text>
<text x="126.2" y="115.2">GPIO13</text>
<text x="126.2" y="117.7">GND</text>
<text x="148.6" y="115.2">GPIO18</text>
<text x="151.6" y="117.7">GND</text>
<text x="204" y="116.4">CC2</text>
<text x="204" y="119">VBUS_2</text>
<text x="221.1" y="116.4">MH3</text>
<text x="221.1" y="119">MH4</text>
<text x="249.7" y="116.4">CC2</text>
<text x="249.7" y="119">VBUS_2</text>
<text x="266.8" y="116.4">MH3</text>
<text x="266.8" y="119">MH4</text>
<text x="126.2" y="120.2">GPIO14</text>
<text x="126.2" y="122.8">GPIO15</text>
<text x="139.3" y="124" transform="rotate(-90 139.3 124)">SWCLK</text>
<text x="141.8" y="124" transform="rotate(-90 141.8 124)">GND</text>
<text x="144.4" y="124" transform="rotate(-90 144.4 124)">SWDIO</text>
<text x="148.6" y="122.8">GPIO16</text>
<text x="148.6" y="120.2">GPIO17</text>
<text x="198.6" y="129.1">CMM-4737DT-26186-TR</text>
<text x="208.8" y="126.6">MK1</text>
<text x="201.4" y="134.2">GND_1</text>
<text x="201.4" y="136.8">L/R</text>
<text x="213.8" y="134.2">CLOCK</text>
<text x="215.6" y="136.8">DATA</text>
<text x="201.4" y="139.3">GND_2</text>
<text x="216.4" y="139.3">VDD</text>
<text x="87.6" y="149.5">R1</text>
<text x="105.4" y="148.2">C1</text>
<text x="106.8" y="145.6">PEC12R-4215F-S0024</text>
<text x="118" y="148.2">U1</text>
<text x="231.1" y="144.4">C3</text>
<text x="231.1" y="146.9">C0805C104M5RAC</text>
<text x="79.5" y="154.5">RC0805JR-071M6L2</text>
<text x="79.5" y="152">RC0805JR-071M6L</text>
<text x="81.8" y="154.7">1</text>
<text x="87.6" y="152">R2</text>
<text x="105.4" y="150.7">C0805C104M5RAC</text>
<text x="115.1" y="155.8">A</text>
<text x="122.3" y="155.8">1</text>
<text x="115.1" y="158.3">B</text>
<text x="115.1" y="160.9">C</text>
<text x="119.5" y="160.9">MH1</text>
<text x="122.3" y="158.3">2</text>
<text x="105.4" y="163.4">C2</text>
<text x="105.4" y="166">C0805C104M5RAC</text>
<text x="119.5" y="163.4">MH2</text>
<text x="45.4" y="171">PTV09A-4020F-B104</text>
<text x="54" y="168.5">VR1</text>
<text x="47.8" y="176.1">CCW</text>
<text x="47.8" y="178.7">WIPER</text>
<text x="59.8" y="178.7">MH1</text>
<text x="61.1" y="176.1">CW</text>
<text x="59.8" y="181.2">MH2</text>
</g>
<g font-size="1.8">
<text x="101.6" y="154.6">A</text>
<text x="101.6" y="157.1">B</text>
</g>
</svg>
